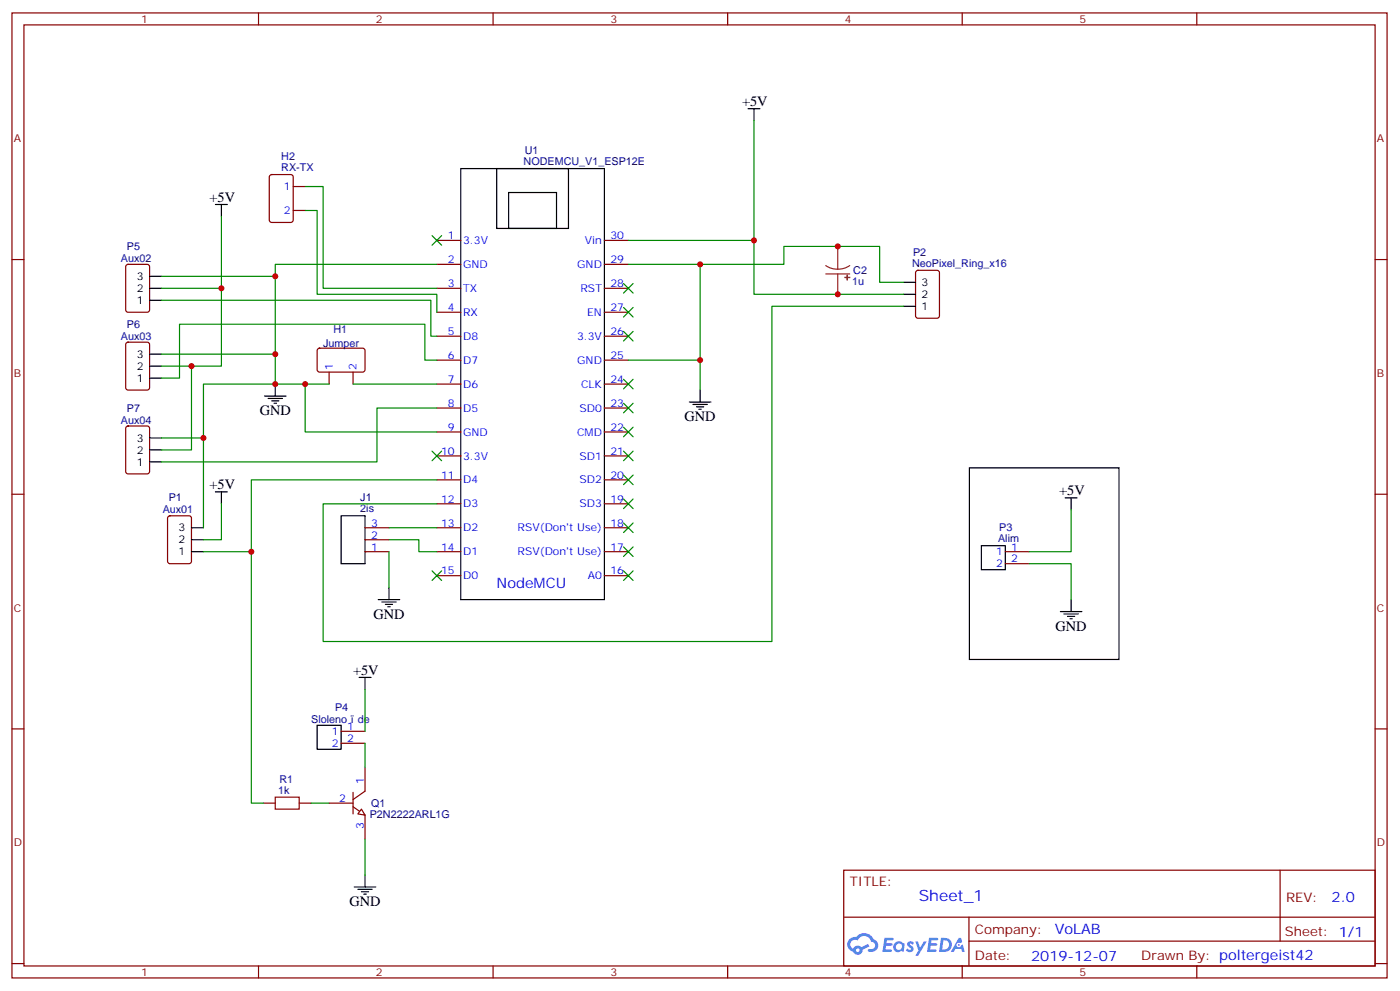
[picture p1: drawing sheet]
<svg xmlns="http://www.w3.org/2000/svg" width="413mm" height="292mm" viewBox="0 0 413 292" stroke-linecap="round" stroke-linejoin="round" font-family="sans-serif">
<path d="M285.8 137.9h44v56.4h-44z" fill="none" stroke="#000" stroke-width=".35"/>
<g fill="none" stroke="#870000" stroke-width=".35">
<path d="M3.5 3.8h405.4v284.3h-405.4zM7.1 7.3h398.2v277.3h-398.2zM76.2 3.8v3.5M145.3 3.8v3.5M214.5 3.8v3.5M283.6 3.8v3.5M352.8 3.8v3.5M3.5 76.5h3.6M405.3 76.5h3.6M3.5 145.6h3.6M405.3 145.6h3.6M3.5 214.8h3.6"/>
<path d="M405.3 214.8h3.6M248.7 256.4h156.6v28.2h-156.6zM377.3 256.4v20.9M248.7 270.2h156.5M285.6 277.3h119.6M285.6 270.2v14.2M3.5 283.9h3.6M76.2 284.6v3.5M145.3 284.6v3.5M214.5 284.6v3.5M283.6 284.6v3.5M352.8 284.6v3.5"/>
<path d="M405.3 283.9h3.6"/>
</g>
<g fill="#5487ff">
<path d="M267.7 277.6a1.22 1.22 0 0 1 1.7 .2l-.4 .6a.47 .47 0 0 0-.3-.4 .47 .47 0 0 0-.5 .2l.1 .2a1.14 1.14 0 0 1 .8 1.8 1.14 1.14 0 0 1-1.9 0l-.2-.2 .5-.6 .7 .5a.29 .29 0 0 0 .3-.3 .29 .29 0 0 0-.2-.3 1.04 1.04 0 0 1-.6-1.7z"/>
<path d="M260.7 276.3h2.4l.3 .2-.2 .5-1.8 .1-.1 .8h1.5l.3 .4-.3 .4h-1.6l-.2 1.1h1.7l.2 .3-.2 .3-2.6 .1z"/>
<path d="M273.8 276.3h2.4l.3 .2-.1 .5-1.8 .1-.2 .8h1.6l.3 .4-.4 .4h-1.6l-.1 1.1h1.7l.2 .3-.2 .3-2.6 .1z"/>
<path d="M282.6 276.3h.7l.3 1.3-.6 .3a.69 .69 0 0 0-1 .3 .69 .69 0 0 0 .4 .9 .69 .69 0 0 0 .9-.6l.5-.2 .6 2.2h-.8l-.2-.9h-1.8l-.5 .9h-.8z"/>
<path d="M269.8 277.4h.8l.6 1.8 1.1-1.8h.9l-2.6 4.2h-.8l.9-1.5z"/>
<path d="M277.4 276.3l-.6 4.2h1.3a2.11 2.11 0 0 0 2.5-2.1 2.11 2.11 0 0 0-2.5-2.1zM278.1 277.1a1.39 1.39 0 0 1 1.7 1.4 1.39 1.39 0 0 1-1.8 1.3h-.3z"/>
<path d="M263.7 277.9a1.54 1.54 0 0 0-.1 2.2 1.54 1.54 0 0 0 2.2 .1l.6 .3 .3-2.3-.2-.3h-.4a1.49 1.49 0 0 0-2.4 0zM264 278.9a.94 .94 0 0 1 1.8 0 .94 .94 0 0 1-1.8 0z"/>
<path d="M250.4 276.7a2.18 2.18 0 0 0 1.1 3.7 1.44 1.44 0 0 0 1.6 .9 1.44 1.44 0 0 0 1.2-1.4l2-1.1-.5-.7-1.9 1a1.47 1.47 0 0 0-2.4 .4 1.39 1.39 0 0 1-.7-1.9 1.39 1.39 0 0 1 2-.5 2.12 2.12 0 0 1 2.2-1.3 2.12 2.12 0 0 1 1.9 1.7 1.14 1.14 0 0 1 1.1 1.4 1.14 1.14 0 0 1-1.7 .7 .43 .43 0 0 0-.5 .4 .43 .43 0 0 0 .4 .5 1.98 1.98 0 0 0 2.5-1.2 1.98 1.98 0 0 0-1.2-2.6 3.1 3.1 0 0 0-5.3-.6l-.9 .1zM252.3 280a.55 .55 0 0 1 1.1 0 .55 .55 0 0 1-1.1 0z"/>
<circle cx="282.6" cy="278.4" r=".26"/>
</g>
<g fill="none" stroke="#870000" stroke-width=".35">
<path d="M128.8 70.8h7M128.8 77.9h7M178.2 70.8h7M178.2 77.9h7M270.1 79.9l.5-.2h5.6l.7 .4v13l-.4 .6-5.9 .1-.7-.5v-12.9zM128.8 84.9h7M128.8 92h7M128.8 99.1h7M178.2 84.9h7M178.2 92h7M178.2 99.1h7M93.7 102.8l.5-.2h13l.4 .7-.1 5.9-.6 .4h-13l-.4-.7v-5.6z"/>
<path d="M97 109.6v3.6M104.1 109.6v3.6M128.8 106.1h7M128.8 113.2h7M178.2 106.1h7M178.2 113.2h7M128.8 120.2h7M128.8 127.3h7M128.8 134.3h7M178.2 120.2h7M178.2 127.3h7M178.2 134.3h7"/>
<path d="M49.6 152.2l.5-.2h5.6l.7 .4v13l-.4 .6-5.9 .1-.7-.5v-12.9zM128.8 141.4h7M128.8 148.4h7M128.8 155.5h7M178.2 141.4h7M178.2 148.4h7M178.2 155.5h7M128.8 162.6h7M128.8 169.6h7M178.2 162.6h7M178.2 169.6h7M296.3 162.6h7.1"/>
<path d="M296.3 166.1h7.1M104.1 233.5v6.3M104.1 237.7l3.5 2.5M107.6 233.1l-3.5 2.5"/>
</g>
<path d="M135.8 49.7h42.4v127h-42.4zM146.4 49.7h21.2v17.6h-21.2zM149.9 56.7h14.1v10.6h-14.1zM266.3 90.2h3.6M266.3 83.2h3.6M266.3 86.7h3.6M56.4 155.5h3.6M56.4 159h3.6M56.4 162.6h3.6M289.3 160.8h7v7.1h-7z" fill="none" stroke="#000" stroke-width=".35"/>
<g fill="#8c2424" stroke="#8c2424" stroke-width=".35">
<path d="M249.1 81.7l1.4 .1z"/>
<path d="M249.7 81.1l.1 1.4z"/>
</g>
<path d="M243.4 78.2l1.7 .9 1.8 .2M246.9 72.6v6.7M250.5 78.2l-1.7 .9-1.9 .2M243.4 80.7h7.1M246.9 80.7v6" fill="none" stroke="#8c2424" stroke-width=".35"/>
<path d="M106.5 238.4l1.1 1.8-2.1-.4z" fill="#fff" stroke="#870000" stroke-width=".35"/>
<g fill="none" stroke="#870000" stroke-width=".35">
<path d="M79.6 51.6l.5-.2h5.6l.7 .5v12.9l-.4 .7h-5.9l-.7-.4v-13zM86.4 55h3.6M37.3 78.1l.4-.2h5.7l.6 .4 .1 13-.5 .6-5.9 .1-.6-.5-.1-12.9zM86.4 62h3.6M37.3 101l.4-.2h5.7l.6 .5 .1 12.9-.5 .7h-5.9l-.6-.4-.1-13zM37.3 125.7l.4-.2h5.7l.6 .4 .1 13-.5 .7h-5.9l-.6-.4-.1-13zM107.6 155.5h7.1M107.6 159h7.1M107.6 162.6h7.1M100.5 215.5h7.1M100.5 219h7.1M77.6 236.6h3.5"/>
<path d="M88.2 236.6h3.5M97 236.6h7.1M107.6 226.1v7M107.6 240.2v7"/>
</g>
<g fill="none" stroke="#000" stroke-width=".35">
<path d="M220.5 32h3.5M222.2 32v3.6M63.5 60.3h3.5M65.3 60.3v3.5M44.1 81.4h3.5M44.1 88.5h3.5M44.1 84.9h3.5M44.1 104.4h3.5M44.1 111.4h3.5M44.1 107.9h3.5M78 116.7h6.3M79 117.4h4.3"/>
<path d="M80.1 118.1h2.1M80.8 118.8h.7M81.1 113.2v3.5M203.2 118.5h6.3M204.3 119.2h4.2M205.3 119.9h2.1M206.4 114.9v3.6M44.1 129h3.5M44.1 136.1h3.5M44.1 132.6h3.5M206 120.6h.7M63.5 144.9h3.5"/>
<path d="M65.3 144.9v3.5M100.5 152h7.1v14.1h-7.1zM314 146.7h3.5M315.7 146.7v3.5M111.5 176.7h6.3M112.5 177.4h4.3M113.6 178.1h2.1M114.3 178.8h.7M114.7 173.1v3.6M315.7 176.7v3.5M105.8 199.6h3.6M107.6 199.6v3.5"/>
<path d="M312.6 180.2h6.3M313.6 180.9h4.3M314.7 181.6h2.1M315.4 182.3h.7M93.5 213.7h7v7.1h-7zM107.6 257.8v3.5M104.4 261.3h6.4M105.5 262h4.2M106.5 262.7h2.2M107.2 263.5h.7"/>
</g>
<path d="M81.1 234.9h7.1v3.5h-7.1z" fill="none" stroke="#a10000" stroke-width=".35"/>
<circle cx="107.6" cy="162.6" r=".18" fill="#000"/>
<g fill="none" stroke="#008700" stroke-width=".35">
<path d="M222.2 35.6v35.2h-37M90 55h5.2v29.9h33.6M65.3 63.8v21.1h-17.7M90 62h3.5v24.7h35.3v5.3M128.8 77.9h-47.7v35.3h15.9M185.2 77.9h45.9v-5.3h28.2v10.6h7M206.4 77.9v28.2h-21.2M222.2 70.8v15.9h44.1M47.6 88.5h79.4v10.6h1.8M47.6 81.4h33.5M65.3 84.9v23h-17.7M266.3 90.2h-38.8v98.8h-132.3v-40.6h33.6"/>
<path d="M47.6 104.4h33.5M56.4 107.9v24.7h-8.8M81.1 113.2h-21.1v42.3M90 113.2v14.1h38.8M104.1 113.2h24.7M128.8 106.1h-3.6v-10.6h-72.3v15.9h-5.3M206.4 106.1v8.8M47.6 129h12.4M128.8 120.2h-17.7v15.9h-63.5M65.3 148.4v10.6h-5.3M114.7 159h8.8v3.6h5.3M114.7 155.5h14.1"/>
<path d="M128.8 141.4h-54.7v21.2h-14.1M315.7 150.2v12.4h-12.3M74.1 162.6v74h3.5M114.7 162.6v10.5M303.4 166.1h12.3v10.6M107.6 203.1v12.4M107.6 219v7.1M91.7 236.6h5.3M107.6 247.2v10.6"/>
</g>
<g fill="#c00">
<circle cx="81.1" cy="81.4" r=".88"/>
<circle cx="206.4" cy="106.1" r=".88"/>
<circle cx="90" cy="113.2" r=".88"/>
<circle cx="81.1" cy="113.2" r=".88"/>
<circle cx="222.3" cy="70.8" r=".88"/>
<circle cx="246.9" cy="86.7" r=".88"/>
<circle cx="246.9" cy="72.6" r=".88"/>
<circle cx="206.4" cy="77.9" r=".88"/>
<circle cx="81.1" cy="104.4" r=".88"/>
<circle cx="65.3" cy="84.9" r=".88"/>
<circle cx="60" cy="129" r=".88"/>
<circle cx="56.4" cy="107.9" r=".88"/>
<circle cx="74.1" cy="162.6" r=".88"/>
</g>
<g fill="#c00" stroke="#008700" stroke-width=".35">
<path d="M183.8 83.5l2.8 2.9zM186.6 83.5l-2.8 2.9z"/>
<path d="M183.8 90.6l2.8 2.8zM186.6 90.6l-2.8 2.8z"/>
<path d="M183.8 97.6l2.8 2.9zM186.6 97.6l-2.8 2.9z"/>
<path d="M183.8 111.8l2.8 2.8zM186.6 111.8l-2.8 2.8z"/>
<path d="M183.8 118.8l2.8 2.8zM186.6 118.8l-2.8 2.8z"/>
<path d="M183.8 125.9l2.8 2.8zM186.6 125.9l-2.8 2.8z"/>
<path d="M183.8 132.9l2.8 2.8zM186.6 132.9l-2.8 2.8z"/>
<path d="M183.8 140l2.8 2.8zM186.6 140l-2.8 2.8z"/>
<path d="M183.8 147l2.8 2.9zM186.6 147l-2.8 2.9z"/>
<path d="M183.8 154.1l2.8 2.8zM186.6 154.1l-2.8 2.8z"/>
<path d="M183.8 161.1l2.8 2.9zM186.6 161.1l-2.8 2.9z"/>
<path d="M183.8 168.2l2.8 2.8zM186.6 168.2l-2.8 2.8z"/>
<path d="M127.4 168.2l2.8 2.8zM130.2 168.2l-2.8 2.8z"/>
<path d="M127.4 132.9l2.8 2.8zM130.2 132.9l-2.8 2.8z"/>
<path d="M127.4 69.4l2.8 2.8zM130.2 69.4l-2.8 2.8z"/>
</g>
<text font-size="4.6" fill="#00f" x="270.8" y="265.4">Sheet_1</text>
<g font-size="4.2">
<text x="218.7" y="31.3">+5V</text>
<text x="61.7" y="59.5">+5V</text>
<text x="76.6" y="122.3">GND</text>
<text x="201.8" y="124.1">GND</text>
<text x="61.7" y="144.2">+5V</text>
<text x="312.2" y="146">+5V</text>
<text x="110.1" y="182.3">GND</text>
<text x="311.1" y="185.8">GND</text>
<text x="104.1" y="198.9">+5V</text>
<text x="103" y="267">GND</text>
</g>
<g font-size="4.2" fill="#00f">
<text x="146.4" y="173.1">NodeMCU</text>
<text x="392.5" y="265.7">2.0</text>
<text x="310.9" y="275.2">VoLAB</text>
<text x="304" y="283">2019-12-07</text>
</g>
<g font-size="3.9" fill="#800">
<text x="250.5" y="261">TITLE:</text>
<text x="379.1" y="265.7">REV:</text>
<text x="287.4" y="275.2">Company:</text>
<text x="378.7" y="275.8">Sheet: 1/1</text>
<text x="287.4" y="282.9">Date:</text>
<text x="336.4" y="282.9">Drawn By: poltergeist42</text>
</g>
<g font-size="3.2" fill="#800">
<text x="41.6" y="6.8">1</text>
<text x="110.8" y="6.8">2</text>
<text x="179.9" y="6.8">3</text>
<text x="249.1" y="6.8">4</text>
<text x="318.2" y="6.8">5</text>
<text x="4.1" y="41.9">A</text>
<text x="405.9" y="41.9">A</text>
<text x="4.1" y="111.1">B</text>
<text x="405.9" y="111.1">B</text>
<text x="4.1" y="180.2">C</text>
<text x="405.9" y="180.2">C</text>
<text x="4.1" y="249.3">D</text>
<text x="405.9" y="249.3">D</text>
<text x="41.6" y="287.6">1</text>
<text x="110.8" y="287.6">2</text>
<text x="179.9" y="287.6">3</text>
<text x="249.1" y="287.6">4</text>
<text x="318.2" y="287.6">5</text>
</g>
<g font-size="3.2" fill="#000080">
<text x="82.9" y="47.2">H2</text>
<text x="154.7" y="45.3">U1</text>
<text x="82.9" y="50.4">RX-TX</text>
<text x="154.3" y="48.6">NODEMCU_V1_ESP12E</text>
<text x="35.6" y="77.2">Aux02</text>
<text x="37.4" y="73.7">P5</text>
<text x="269.1" y="75.4">P2</text>
<text x="251.2" y="83.9">1u</text>
<text x="251.5" y="80.7">C2</text>
<text x="268.9" y="78.6">NeoPixel_Ring_x16</text>
<text x="35.6" y="100.1">Aux03</text>
<text x="37.4" y="96.6">P6</text>
<text x="98.3" y="98.2">H1</text>
<text x="95.2" y="102.4">Jumper</text>
<text x="35.6" y="124.8">Aux04</text>
<text x="37.4" y="121.3">P7</text>
<text x="49.7" y="147.7">P1</text>
<text x="106.2" y="147.7">J1</text>
<text x="48" y="151.3">Aux01</text>
<text x="106.2" y="150.9">2is</text>
<text x="294.2" y="159.7">Alim</text>
<text x="294.6" y="156.6">P3</text>
<text x="98.8" y="209.5">P4</text>
<text x="91.7" y="213.1">Sloleno</text>
<text x="105.5" y="213.1">de</text>
<text x="82" y="233.8">1k</text>
<text x="82.4" y="230.6">R1</text>
<text x="109.4" y="237.7">Q1</text>
<text x="109" y="240.9">P2N2222ARL1G</text>
</g>
<g font-size="3.2" fill="#00f">
<text x="83.7" y="56">1</text>
<text x="83.7" y="63.1">2</text>
<text x="132" y="70.5">1</text>
<text x="136.5" y="71.9">3.3V</text>
<text x="172.4" y="71.9">Vin</text>
<text x="179.9" y="70.5">30</text>
<text x="132" y="77.5">2</text>
<text x="179.9" y="77.5">29</text>
<text x="136.5" y="79">GND</text>
<text x="170.2" y="79">GND</text>
<text x="132" y="84.6">3</text>
<text x="136.5" y="86">TX</text>
<text x="171.1" y="86">RST</text>
<text x="179.9" y="84.6">28</text>
<text x="132" y="91.7">4</text>
<text x="136.5" y="93.1">RX</text>
<text x="173.1" y="93.1">EN</text>
<text x="179.9" y="91.7">27</text>
<text x="132" y="98.7">5</text>
<text x="136.5" y="100.1">D8</text>
<text x="170.1" y="100.1">3.3V</text>
<text x="179.9" y="98.7">26</text>
<text x="132" y="105.8">6</text>
<text x="136.5" y="107.2">D7</text>
<text x="170.2" y="107.2">GND</text>
<text x="179.9" y="105.8">25</text>
<text x="98.1" y="108.9" transform="rotate(-90 98.1 108.9)">1</text>
<text x="105.1" y="108.9" transform="rotate(-90 105.1 108.9)">2</text>
<text x="132" y="112.8">7</text>
<text x="179.9" y="112.8">24</text>
<text x="132" y="119.9">8</text>
<text x="136.5" y="114.2">D6</text>
<text x="171.3" y="114.2">CLK</text>
<text x="179.9" y="119.9">23</text>
<text x="136.5" y="121.3">D5</text>
<text x="170.8" y="121.3">SD0</text>
<text x="132" y="126.9">9</text>
<text x="136.5" y="128.3">GND</text>
<text x="170.1" y="128.3">CMD</text>
<text x="179.9" y="126.9">22</text>
<text x="130" y="134">10</text>
<text x="136.5" y="135.4">3.3V</text>
<text x="170.8" y="135.4">SD1</text>
<text x="179.9" y="134">21</text>
<text x="130" y="141">11</text>
<text x="136.5" y="142.5">D4</text>
<text x="170.8" y="142.5">SD2</text>
<text x="179.9" y="141">20</text>
<text x="130" y="148.1">12</text>
<text x="136.5" y="149.5">D3</text>
<text x="170.8" y="149.5">SD3</text>
<text x="179.9" y="148.1">19</text>
<text x="109.4" y="155.2">3</text>
<text x="130" y="155.2">13</text>
<text x="179.9" y="155.2">18</text>
<text x="109.4" y="158.7">2</text>
<text x="136.5" y="156.6">D2</text>
<text x="152.6" y="156.6">RSV(Don't Use)</text>
<text x="109.4" y="162.2">1</text>
<text x="130" y="162.2">14</text>
<text x="136.5" y="163.6">D1</text>
<text x="152.6" y="163.6">RSV(Don't Use)</text>
<text x="179.9" y="162.2">17</text>
<text x="293.6" y="163.6">1</text>
<text x="293.6" y="167.1">2</text>
<text x="298.1" y="162.2">1</text>
<text x="298.1" y="165.7">2</text>
<text x="130" y="169.3">15</text>
<text x="136.5" y="170.7">D0</text>
<text x="173.3" y="170.7">A0</text>
<text x="179.9" y="169.3">16</text>
<text x="102.3" y="215.1">1</text>
<text x="97.8" y="216.5">1</text>
<text x="97.8" y="220.1">2</text>
<text x="102.3" y="218.7">2</text>
<text x="107.2" y="231" transform="rotate(-90 107.2 231)">1</text>
<text x="99.9" y="236.3">2</text>
<text x="107.2" y="244.3" transform="rotate(-90 107.2 244.3)">3</text>
</g>
<g font-size="3.2">
<text x="40.3" y="82.5">3</text>
<text x="40.3" y="89.5">1</text>
<text x="40.3" y="86">2</text>
<text x="271.6" y="84.2">3</text>
<text x="271.6" y="87.8">2</text>
<text x="271.6" y="91.3">1</text>
<text x="40.3" y="105.4">3</text>
<text x="40.3" y="112.5">1</text>
<text x="40.3" y="108.9">2</text>
<text x="40.3" y="130.1">3</text>
<text x="40.3" y="137.2">1</text>
<text x="40.3" y="133.6">2</text>
<text x="52.7" y="156.6">3</text>
<text x="52.7" y="160.1">2</text>
<text x="52.7" y="163.6">1</text>
</g>
</svg>
